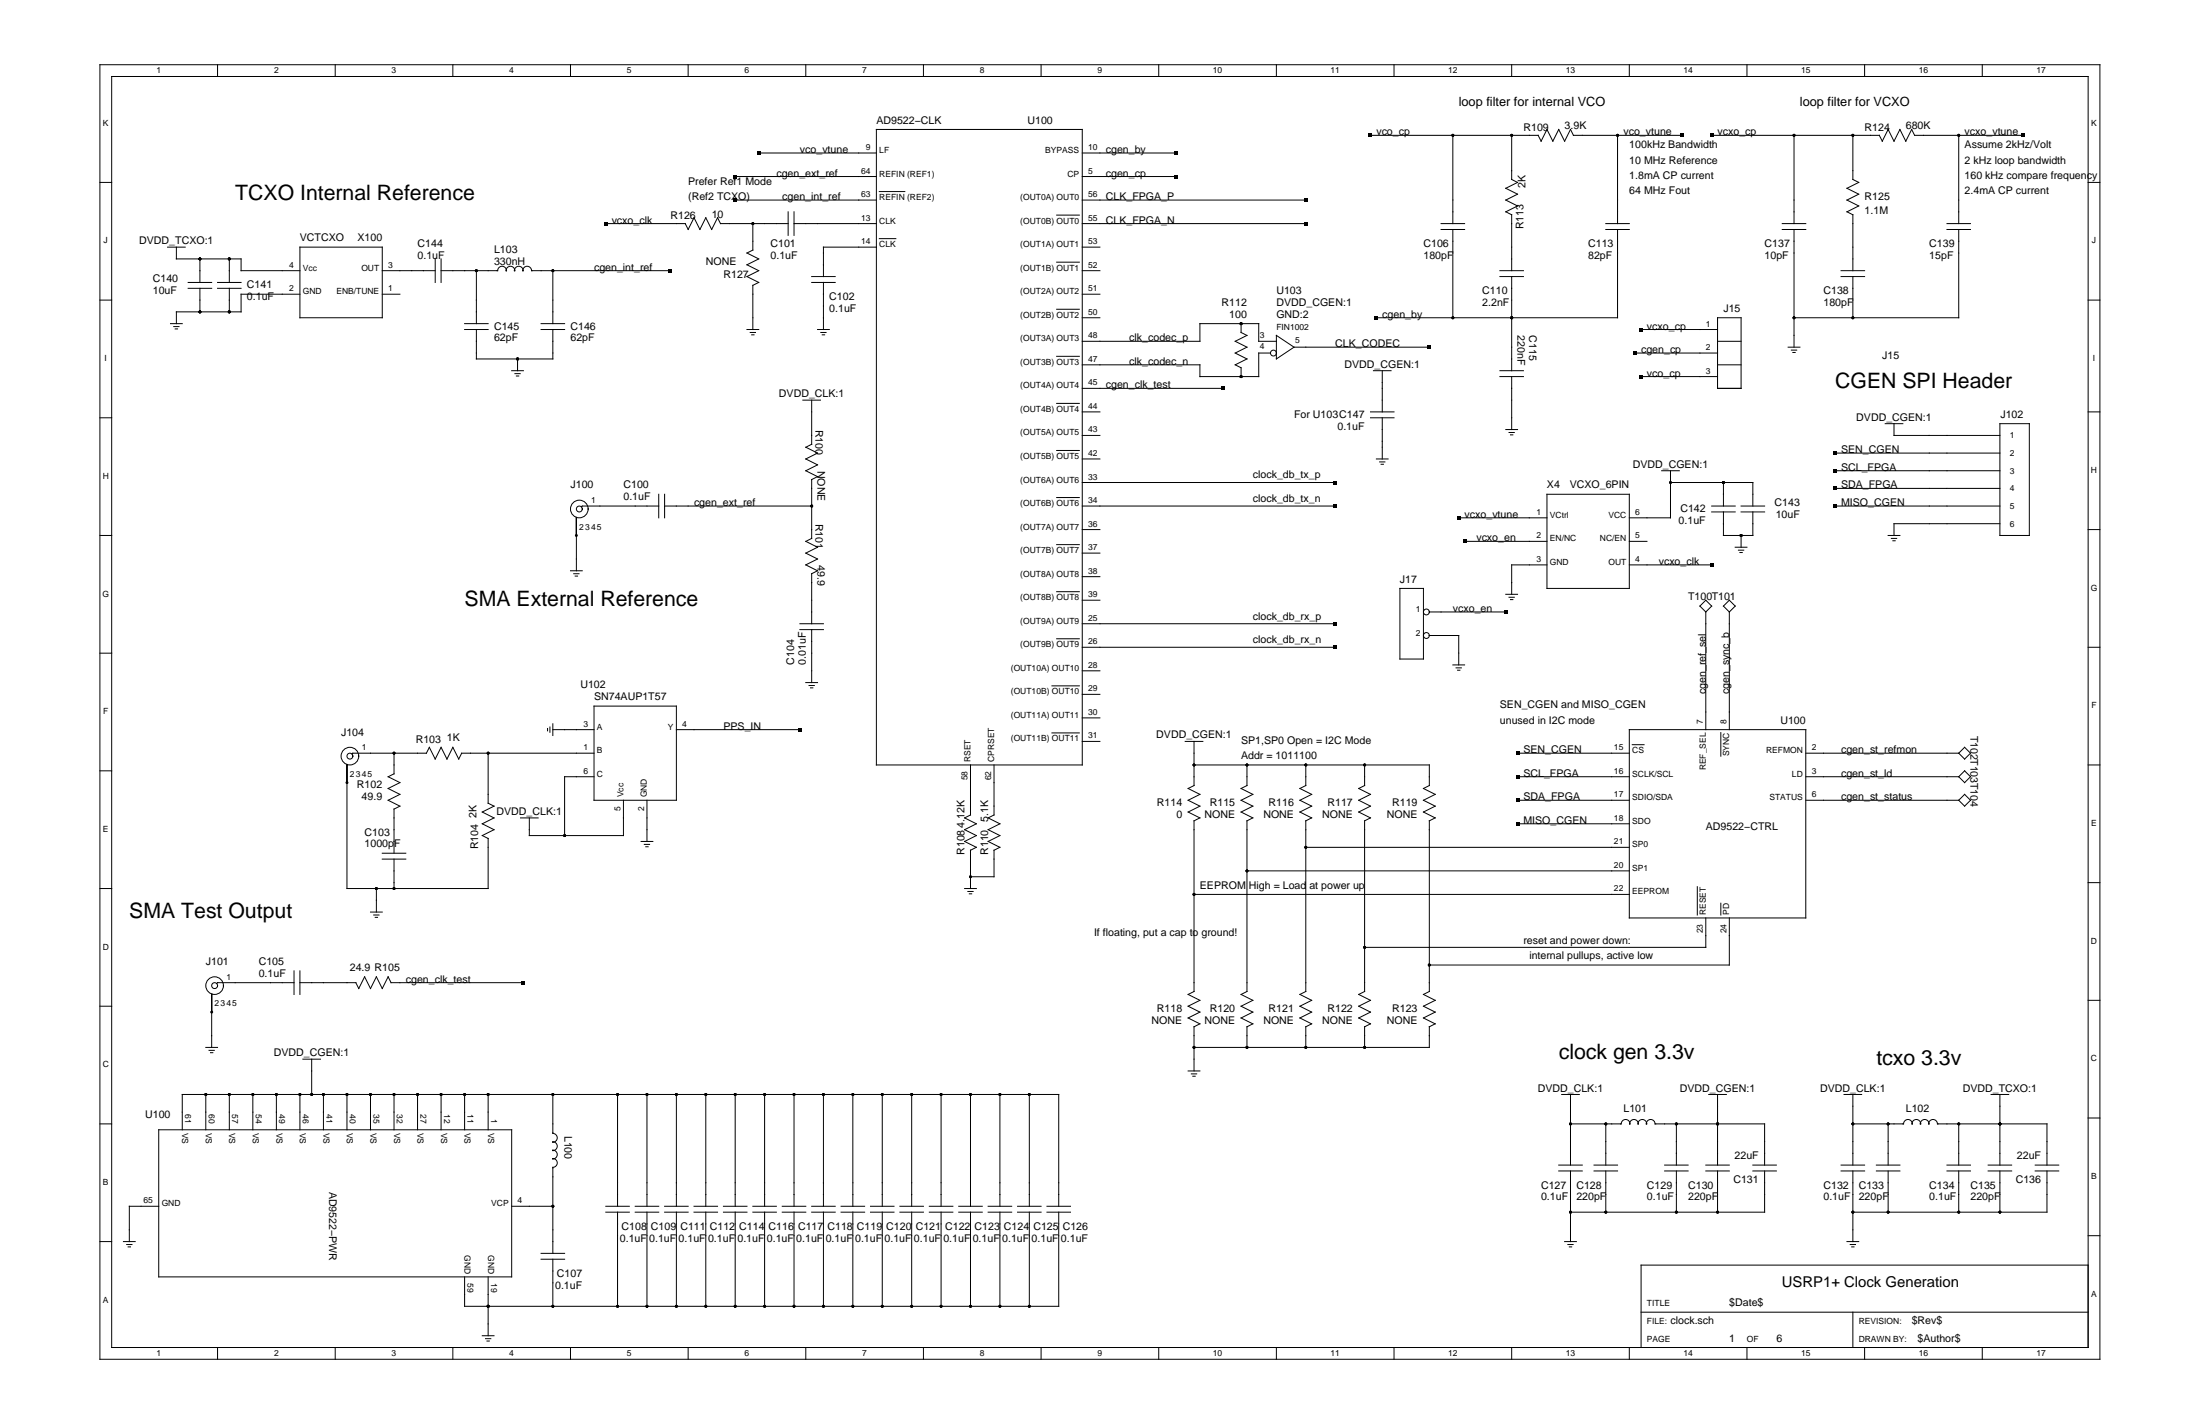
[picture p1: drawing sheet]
<svg xmlns="http://www.w3.org/2000/svg" width="432mm" height="279mm" viewBox="0 0 432 279" stroke-linecap="round" stroke-linejoin="round" font-family="sans-serif">
<g fill="none" stroke="#000" stroke-width=".2">
<path d="M19.6 12.7h392.6v254h-392.6zM21.9 15h387.9v249.4h-387.9zM42.7 12.7v2.3M65.8 12.7v2.3M88.9 12.7v2.3M112 12.7v2.3M135.1 12.7v2.3M158.2 12.7v2.3M181.2 12.7v2.3M204.3 12.7v2.3M227.4 12.7v2.3M250.5 12.7v2.3"/>
<path d="M273.6 12.7v2.3M296.7 12.7v2.3M319.8 12.7v2.3M342.9 12.7v2.3M366 12.7v2.3M389.1 12.7v2.3M19.6 35.8h2.3M144.3 34.6h27.7M144.3 39.3h27.7M148.9 30h23.1M172 25.4h40.4v124.7h-40.4zM172.6 37.6h5"/>
<path d="M212.4 30h18.5M212.4 34.6h18.5M212.4 39.3h43.9M269 26.6h32.9l.6 1.1M285.2 26.6v17.3M296.7 26.6v8.6l1.2 .6-2.4 1.1 2.4 1.2-2.4 1.2 2.4 1.1-2.4 1.2 1.2 .5M317.5 26.6v17.3M330.2 26.6h-21.4l-.6-1.2-1.1 2.3-1.2-2.3-1.1 2.3-1.2-2.3-1.1 2.3M336 26.6h32.9M352.1 26.6v17.3M363.7 26.6v8.6l1.1 .6-2.3 1.1 2.3 1.2-2.3 1.2 2.3 1.1-2.3 1.2 1.2 .5M368.9 26.6l.5 1.1 1.2-2.3 1.1 2.3 1.2-2.3 1.2 2.3 1.1-2.3 .6 1.2h21.3"/>
<path d="M384.4 26.6v17.3M409.8 35.8h2.4M19.6 58.9h2.3M32.9 48.5h3.4M34.6 48.5v2.3h12.7v2.3h11.6M36.9 55.4h4.6M36.9 56.6h4.6M39.2 50.8v4.6M39.2 56.6v4.6M42.7 55.4h4.6M42.7 56.6h4.6M45 50.8v4.6"/>
<path d="M45 56.6v4.6M58.9 57.7h-11.6v3.5h-12.7v2.3M58.9 48.5h16.1v13.8h-16.1zM75 53.1h10.4M75 57.7h3.5M85.4 50.8v4.6M86.6 53.1h11.1a.84 .84 0 0 1 .8-.9 .84 .84 0 0 1 .9 1 .82 .82 0 0 1 .8-1 .82 .82 0 0 1 .8 1 .82 .82 0 0 1 .8-1 .82 .82 0 0 1 .8 1 .84 .84 0 0 1 .9-1 .84 .84 0 0 1 .8 .9h27.3M86.6 50.8v4.6M93.5 53.1v10.4M108.5 53.1v10.4M118.9 43.9h15.6l.6 1.1 1.1-2.3 1.2 2.3 1.1-2.3 1.2 2.3 1.1-2.3 .6 1.2h13.3M147.8 43.9v5.2l-1.2 .5 2.3 1.2-2.3 1.2 2.3 1.1-2.3 1.2 2.3 1.1-1.1 .6v8.7"/>
<path d="M154.7 41.6v4.6M155.8 43.9h16.2M155.8 41.6v4.6M159.3 54.3h4.6M159.3 55.4h4.6M161.6 55.4v9.3M172 48.5h-10.4v5.8M172.6 46.8h3.2M207.4 42.2h4.4M207.4 51.4h4.4M212.4 53.1h3.5M212.4 57.7h3.5"/>
<path d="M212.4 48.5h3.5M212.4 43.9h43.9M282.8 43.9h4.7M282.8 45h4.7M285.2 45v17.3M294.4 53.1h4.6M294.4 54.3h4.6M296.7 42.1v11M296.7 54.3v18.4M315.2 43.9h4.6M315.2 45h4.6M317.5 45v17.3h-47.4"/>
<path d="M349.8 43.9h4.6M349.8 45h4.6M352.1 45v23.1M361.4 53.1h4.6M361.4 54.3h4.6M363.7 42.1v11M363.7 54.3v8M382.1 43.9h4.7M382.1 45h4.7M384.4 45v17.3h-32.3M409.8 58.9h2.4M33.5 63.5h2.3"/>
<path d="M34.1 64.1h1M34.4 64.5h.4M91.2 63.5h4.6M91.2 64.7h4.6M93.5 64.7v5.7h15v-5.7M100.4 72.7h2.3M101.1 73.3h1M101.4 73.8h.4M101.6 70.4v2.3M106.2 63.5h4.6M106.2 64.7h4.6M146.6 64.7h2.3"/>
<path d="M147.2 65.2h1.1M147.5 65.7h.5M157.6 78.5h3.4M159.3 78.5v8.7M160.5 64.7h2.3M161.1 65.2h1M161.4 65.7h.4M207.4 60.7h4.4M207.4 69.9h4.4M207.4 79.2h4.4M212.4 62.3h3.5M212.4 67h23.1v-3.5h11.6v3.5h3.4"/>
<path d="M212.4 76.2h27.7M243.6 65.2l1.1 .6-2.3 1.2 2.3 1.1-2.3 1.2 2.3 1.1-2.3 1.2 1.2 .6v1.7M243.6 63.5v1.8M249.4 69.3h-2.3v4.6h-11.6v-2.3h-23.1M250.5 65.8l3.5 2.3-3.5 2.3zM254 68.1h26.5M269.6 72.7h3.4M271.3 72.7v8.1M294.4 72.7h4.6M294.4 73.9h4.6M296.7 73.9v10.4M320.9 69.3h16.2"/>
<path d="M322.1 64.7h15M322.1 73.9h15M337.1 62.3h4.6v13.9h-4.6zM337.1 67h4.6M337.1 71.6h4.6M351 68.1h2.3M351.6 68.7h1M351.9 69.2h.4M19.6 82h2.3M129.3 99.3h-15l-.2 .2M129.3 97v4.6M130.4 99.3h28.9"/>
<path d="M130.4 97v4.6M159.3 87.2l-1.1 .5 2.3 1.2-2.3 1.2 2.3 1.1-2.3 1.2 2.3 1.1-1.2 .6v11.6l-1.1 .5 2.3 1.2-2.3 1.1 2.3 1.2-2.3 1.1 2.3 1.2-1.2 .6v9.8M207.4 88.4h4.4M207.4 97.6h4.4M212.4 80.8h3.5M212.4 99.3h49.7M212.4 85.4h3.5M212.4 90.1h3.5M212.4 94.7h49.7M269 82h4.6M269 80.8h4.6M270.1 90.1h2.4"/>
<path d="M270.8 90.6h1M271.1 91.1h.4M271.3 82v8.1M295.5 84.3h2.4M296.2 84.9h1M296.5 85.3h.4M303.6 97h16.2v18.5h-16.2zM326.1 92.4h3.5M327.9 94.7h16.1v4.6M327.9 92.4v9.2h-8.1M336 99.3h4.6M338.3 94.7v4.6"/>
<path d="M341.7 99.3h4.6M360.2 99.3h32.3M360.2 88.9h32.3M360.2 95.8h32.3M360.2 92.4h32.3M370 83.1h3.5M371.7 83.1v2.3h20.8M392.5 83.1h5.8v22h-5.8zM409.8 80.8h2.4M19.6 105.1h2.3M112 112h2.3M112.6 112.6h1"/>
<path d="M112.9 113h.5M113.2 101.5l-.1 10.5M207.4 106.9h4.4M207.4 116.1h4.4M212.4 103.9h3.5M212.4 108.5h3.5M212.4 113.1h3.5M212.4 117.8h3.5M274.8 115.5h4.6v13.8h-4.6zM286.3 101.6h17.3M287.5 106.2h16.1M295.5 116.6h2.4"/>
<path d="M296.2 117.2h1M296.5 117.6h.4M303.6 110.8h-6.9v5.8M319.8 106.2h3.5M319.8 110.8h16.2M333.6 118.9l1.2-1.1 1.2 1.1-1.2 1.2zM336 100.4h4.6M338.3 100.4v4.7h5.7v-4.7M338.3 118.9l1.1-1.1 1.2 1.1-1.2 1.2zM340.6 107.4h2.3M341.2 108h1M341.5 108.4h.5"/>
<path d="M341.7 105.1v2.3M341.7 100.4h4.6M370.6 105.1h2.3M371.2 105.6h1.1M371.5 106.1h.5M392.5 102.8h-20.8v2.3M409.8 103.9h2.4M19.6 128.2h2.3M116.6 138.5h16.2v18.5h-16.2zM157 122.4h4.6M157 123.5h4.6M158.2 133.9h2.3"/>
<path d="M158.8 134.5h1M159.1 135h.4M159.3 123.5v10.4M206.5 134.6h5.3M207.4 125.3h4.4M212.4 127h49.7M212.4 122.4h49.7M212.4 131.6h3.5M212.4 136.2h3.5M280.5 120.1h15M280.5 124.7h5.8v5.8M285.2 130.5h2.3"/>
<path d="M285.8 131h1M286.1 131.5h.4M334.8 120.1v23.1M339.4 120.1v23.1M409.8 127h2.4M19.6 151.2h2.3M68.1 150v24.3h27.7v-9.8M77.3 147.8v4M77.3 151.8l-1.1 .6 2.3 1.2-2.3 1.1 2.3 1.2-2.3 1.1 2.3 1.2-1.2 .5v8.7M84.3 146.6l1.1 2.3 1.2-2.3 1.1 2.3 1.2-2.3 1.1 2.3 .6-1.1h26M84.3 146.6l-.6 1.2h-14.4l-.2 .2M95.8 147.8v9.8l1.2 .6-2.3 1.1 2.3 1.2-2.3 1.1 2.3 1.2-2.3 1.1 1.1 .6"/>
<path d="M107.5 142.9v.5M107.9 142.6v1.1M108.5 143.2h8.1M108.5 142v2.3M116.6 152.4h-5.8v11.5M122.4 157v6.9h-18.5v-3.4M127 157v8.1M132.8 143.2h24.2M190.5 150.1v9.8l-1.2 .6 2.3 1.1-2.3 1.2 2.3 1.1-2.3 1.2 2.3 1.2-1.1 .5v7.5M195.1 150.1v9.8l-1.2 .6 2.4 1.1-2.4 1.2 2.4 1.1-2.4 1.2 2.4 1.2-1.2 .5v5.2h-4.6M206.5 143.8h5.3M212.4 140.9h3.5"/>
<path d="M212.4 145.5h3.5M232.6 145.5h3.5M234.4 150.1h46.1v4l-1.1 .6 2.3 1.2-2.3 1.1 2.3 1.2-2.3 1.1 2.3 1.2M234.4 145.5v8.6l-1.2 .6 2.3 1.2-2.3 1.1 2.3 1.2-2.3 1.1 2.3 1.2M244.7 150.1v4l-1.1 .6 2.3 1.2-2.3 1.1 2.3 1.2-2.3 1.1 2.3 1.2M256.3 150.1v4l-1.2 .6 2.3 1.2-2.3 1.1 2.3 1.2-2.3 1.1 2.3 1.2M267.8 150.1v4l-1.1 .6 2.3 1.2-2.3 1.1 2.3 1.2-2.3 1.1 2.3 1.2M297.9 147.8h21.9M297.9 152.4h21.9M297.9 157h21.9M319.8 143.2h34.6v36.9h-34.6zM320.4 146.1h2.3"/>
<path d="M337.7 143.7v4.7M354.4 147.8h30M354.4 152.4h30M354.4 157h30M384.4 147.8l1.2-1.2 1.2 1.2-1.2 1.1zM384.4 157l1.2-1.1 1.2 1.1-1.2 1.2zM384.4 152.4l1.2-1.2 1.2 1.2-1.2 1.2zM409.8 150.1h2.4M19.6 174.3h2.3M72.7 179h2.3M73.4 179.5h1M73.6 180h.5"/>
<path d="M73.9 174.3v4.7M75 167.4h4.6M75 168.6h4.6M77.3 168.6v5.7M102.2 160.5h3.4M125.8 165.1h2.3M126.5 165.7h1M126.8 166.1h.4M189.3 174.3h2.3M190 174.9h1M190.3 175.4h.4M234.4 175.5h85.4"/>
<path d="M235.5 160.5l-1.1 .5v33.5l-1.2 .6 2.3 1.2-2.3 1.1 2.3 1.2-2.3 1.1 2.3 1.2-1.1 .6M244.7 170.9h75.1M245.9 160.5l-1.2 .5v33.5l-1.1 .6 2.3 1.2-2.3 1.1 2.3 1.2-2.3 1.1 2.3 1.2-1.2 .6M256.3 166.3h63.5M257.4 160.5l-1.1 .5v33.5l-1.2 .6 2.3 1.2-2.3 1.1 2.3 1.2-2.3 1.1 2.3 1.2-1.1 .6M269 160.5l-1.2 .5v33.5l-1.1 .6 2.3 1.2-2.3 1.1 2.3 1.2-2.3 1.1 2.3 1.2-1.2 .6M281.7 160.5l-1.2 .5v33.5l-1.1 .6 2.3 1.2-2.3 1.1 2.3 1.2-2.3 1.1 2.3 1.2-1.2 .6M297.9 161.6h21.9M333.1 174v5.5M337.7 177.2v2.3M409.8 173.2h2.4M19.6 197.4h2.3"/>
<path d="M41.6 195l-.1 10.5M57.7 192.8h-15l-.2 .2M57.7 190.5v4.6M58.9 190.5v4.6M58.9 192.8h11M69.8 192.8l.6 1.2 1.2-2.3 1.1 2.3 1.2-2.3 1.1 2.3 1.2-2.3 .6 1.1h25.9M334.8 180.1v5.8h-67M339.4 180.1v9.2h-58.9M409.8 196.3h2.4M40.4 205.5h2.3M40.4 214.7v7M41 206.1h1.1"/>
<path d="M41.3 206.5h.5M45 214.7v7M49.6 214.7v7M54.2 214.7v7M58.9 214.7v7M59.4 207.8h3.5M61.2 207.8v6.9M63.5 214.7v7M68.1 214.7v7M72.7 214.7v7M77.3 214.7v7M82 214.7v7"/>
<path d="M86.6 214.7v7M91.2 214.7v7M95.8 214.7v7M108.5 214.7v7.7a.84 .84 0 0 1 .9 .9 .84 .84 0 0 1-.9 .8 .82 .82 0 0 1 .9 .8 .82 .82 0 0 1-.9 .8 .82 .82 0 0 1 .9 .8 .82 .82 0 0 1-.9 .9 .84 .84 0 0 1 .9 .8 .84 .84 0 0 1-.9 .8v16.9M121.2 214.7v22M127 214.7v22M132.8 214.7v22M138.5 214.7v22M144.3 214.7v22M150.1 214.7v22M155.8 214.7v22M161.6 214.7v22"/>
<path d="M167.4 214.7v22M173.2 214.7v22M178.9 214.7v22M184.7 214.7v22M190.5 214.7v22M196.3 214.7v22M202 214.7v22M233.2 210.1h2.3M233.8 210.7h1.1M234.1 211.2h.5M234.4 201.4v8.7M244.7 201.4v4.1"/>
<path d="M256.3 201.4v4.1M267.8 201.4v4.1M280.5 201.4v4.1h-46.1M306.5 214.7h3.5M308.2 214.7v13.9M335.4 214.7h3.4M337.1 214.7v13.9M361.9 214.7h3.5M363.7 214.7v13.9M390.8 214.7h3.5M392.5 214.7v13.9M409.8 219.4h2.4"/>
<path d="M19.6 220.5h2.3M31.2 236.7h-5.8v6.9M31.2 221.7h69.2v28.8h-69.2zM35.8 221.7v-7h172v22M100.4 236.7h8.1M118.9 236.7h4.6M118.9 237.8h4.6M121.2 237.8v18.5M124.7 236.7h4.6M124.7 237.8h4.6M127 237.8v18.5M130.4 236.7h4.7"/>
<path d="M130.4 237.8h4.7M132.8 237.8v18.5M136.2 236.7h4.6M136.2 237.8h4.6M138.5 237.8v18.5M142 236.7h4.6M142 237.8h4.6M144.3 237.8v18.5M147.8 236.7h4.6M147.8 237.8h4.6M150.1 237.8v18.5M153.5 236.7h4.7"/>
<path d="M153.5 237.8h4.7M155.8 237.8v18.5M159.3 236.7h4.6M159.3 237.8h4.6M161.6 237.8v18.5M165.1 236.7h4.6M165.1 237.8h4.6M167.4 237.8v18.5M170.9 236.7h4.6M170.9 237.8h4.6M173.2 237.8v18.5M176.6 236.7h4.6"/>
<path d="M176.6 237.8h4.6M178.9 237.8v18.5M182.4 236.7h4.6M182.4 237.8h4.6M184.7 237.8v18.5M188.2 236.7h4.6M188.2 237.8h4.6M190.5 237.8v18.5M193.9 236.7h4.7M193.9 237.8h4.7M196.3 237.8v18.5M199.7 236.7h4.6"/>
<path d="M199.7 237.8h4.6M202 237.8v18.5M205.5 236.7h4.6M205.5 237.8h4.6M207.8 237.8v18.5h-116.6v-5.8M305.9 228.6h4.7M305.9 229.8h4.7M308.2 220.5h10a.84 .84 0 0 1 .9-.9 .84 .84 0 0 1 .8 1 .82 .82 0 0 1 .8-.9 .82 .82 0 0 1 .8 .9 .82 .82 0 0 1 .8-.9 .82 .82 0 0 1 .9 .9 .84 .84 0 0 1 .8-1 .84 .84 0 0 1 .8 .9h21.5v8.1M308.2 229.8v13.8M312.9 228.6h4.6M312.9 229.8h4.6M315.2 220.5v8.1"/>
<path d="M315.2 229.8v8M326.7 228.6h4.6M326.7 229.8h4.6M329 220.5v8.1M329 229.8v8M334.8 228.6h4.6M334.8 229.8h4.6M337.1 229.8v8M344 228.6h4.7M344 229.8h4.7M346.3 229.8v8h-38.1M361.4 228.6h4.6"/>
<path d="M361.4 229.8h4.6M363.7 220.5h9.9a.84 .84 0 0 1 .9-.9 .84 .84 0 0 1 .8 1 .82 .82 0 0 1 .8-.9 .82 .82 0 0 1 .8 .9 .82 .82 0 0 1 .9-.9 .82 .82 0 0 1 .8 .9 .85 .85 0 0 1 .8-1 .85 .85 0 0 1 .9 .9h21.5v8.1M363.7 229.8v13.8M368.3 228.6h4.6M368.3 229.8h4.6M370.6 220.5v8.1M370.6 229.8v8M382.1 228.6h4.7M382.1 229.8h4.7M384.4 220.5v8.1M384.4 229.8v8M390.2 228.6h4.6"/>
<path d="M390.2 229.8h4.6M392.5 229.8v8M399.5 228.6h4.6M399.5 229.8h4.6M401.8 229.8v8h-38.1M19.6 243.6h2.3M24.2 243.6h2.3M24.9 244.2h1M25.2 244.6h.4M95.8 250.5v11.6M106.2 245.9h4.6M106.2 247.1h4.6"/>
<path d="M108.5 247.1v9.2M307.1 243.6h2.3M307.7 244.2h1.1M308 244.6h.5M322.1 257.5h87.7M362.5 243.6h2.3M363.1 244.2h1.1M363.4 244.6h.5M363.7 257.5v6.9M409.8 248.2h-87.7v16.2M409.8 242.5h2.4M42.7 264.4v2.3"/>
<path d="M65.8 264.4v2.3M88.9 264.4v2.3M94.7 262.1h2.3M95.3 262.7h1M95.6 263.1h.4M112 264.4v2.3M135.1 264.4v2.3M158.2 264.4v2.3M181.2 264.4v2.3M204.3 264.4v2.3M227.4 264.4v2.3M250.5 264.4v2.3"/>
<path d="M273.6 264.4v2.3M296.7 264.4v2.3M319.8 264.4v2.3M342.9 264.4v2.3M366 264.4v2.3M389.1 264.4v2.3"/>
<circle cx="249.9" cy="69.3" r=".58"/>
<circle cx="113.7" cy="99.9" r="1.73"/>
<circle cx="113.7" cy="99.9" r=".58"/>
<circle cx="280" cy="120.1" r=".58"/>
<circle cx="280" cy="124.7" r=".58"/>
<circle cx="68.7" cy="148.4" r="1.73"/>
<circle cx="68.7" cy="148.4" r=".58"/>
<circle cx="42.1" cy="193.4" r="1.73"/>
<circle cx="42.1" cy="193.4" r=".58"/>
</g>
<g fill="#000">
<path d="M144 38.9h.6v.7h-.6zM144 34.3h.6v.7h-.6zM148.6 29.7h.7v.7h-.7zM230.5 34.3h.7v.7h-.7zM230.5 29.7h.7v.7h-.7zM255.9 38.9h.7v.7h-.7zM268.6 26.2h.7v.7h-.7zM329.8 26.2h.7v.7h-.7zM335.6 26.2h.7v.7h-.7zM396.8 26.2h.7v.7h-.7zM118.6 43.5h.6v.7h-.6zM131.3 52.8h.6v.7h-.6z"/>
<path d="M255.9 43.5h.7v.7h-.7zM239.8 75.9h.7v.6h-.7zM269.8 62h.7v.7h-.7zM280.2 67.8h.7v.7h-.7zM320.6 68.9h.7v.7h-.7zM321.8 64.3h.6v.7h-.6zM321.8 73.5h.6v.7h-.6zM261.7 94.3h.7v.7h-.7zM261.7 98.9h.7v.7h-.7zM359.9 88.6h.6v.6h-.6zM359.9 98.9h.6v.7h-.6zM359.9 92h.6v.7h-.6z"/>
<path d="M359.9 95.5h.6v.7h-.6zM286 101.3h.7v.6h-.7zM287.1 105.9h.7v.7h-.7zM335.6 110.5h.7v.7h-.7zM261.7 122h.7v.7h-.7zM261.7 126.7h.7v.6h-.7zM295.2 119.7h.7v.7h-.7zM156.7 142.8h.6v.7h-.6zM297.5 147.4h.7v.7h-.7zM297.5 152.1h.7v.6h-.7zM297.5 156.7h.7v.7h-.7zM297.5 161.3h.7v.7h-.7z"/>
<path d="M102.4 192.5h.7v.7h-.7z"/>
<circle cx="285.2" cy="26.6" r=".29"/>
<circle cx="296.7" cy="26.6" r=".29"/>
<circle cx="317.5" cy="26.6" r=".29"/>
<circle cx="352.1" cy="26.6" r=".29"/>
<circle cx="363.7" cy="26.6" r=".29"/>
<circle cx="384.4" cy="26.6" r=".29"/>
<circle cx="39.2" cy="50.8" r=".29"/>
<circle cx="45" cy="50.8" r=".29"/>
<circle cx="93.5" cy="53.1" r=".29"/>
<circle cx="108.5" cy="53.1" r=".29"/>
<circle cx="147.8" cy="43.9" r=".29"/>
<circle cx="39.2" cy="61.2" r=".29"/>
<circle cx="45" cy="61.2" r=".29"/>
<circle cx="101.6" cy="70.4" r=".29"/>
<circle cx="243.6" cy="63.5" r=".29"/>
<circle cx="243.6" cy="73.9" r=".29"/>
<circle cx="285.2" cy="62.3" r=".29"/>
<circle cx="296.7" cy="62.3" r=".29"/>
<circle cx="352.1" cy="62.3" r=".29"/>
<circle cx="363.7" cy="62.3" r=".29"/>
<circle cx="159.3" cy="99.3" r=".29"/>
<circle cx="327.9" cy="94.7" r=".29"/>
<circle cx="338.3" cy="94.7" r=".29"/>
<circle cx="113.1" cy="105.1" r=".29"/>
<circle cx="341.7" cy="105.1" r=".29"/>
<circle cx="68.1" cy="153.6" r=".29"/>
<circle cx="77.3" cy="147.8" r=".29"/>
<circle cx="95.8" cy="147.8" r=".29"/>
<circle cx="234.4" cy="150.1" r=".29"/>
<circle cx="244.7" cy="150.1" r=".29"/>
<circle cx="256.3" cy="150.1" r=".29"/>
<circle cx="267.8" cy="150.1" r=".29"/>
<circle cx="73.9" cy="174.3" r=".29"/>
<circle cx="77.3" cy="174.3" r=".29"/>
<circle cx="110.8" cy="163.9" r=".29"/>
<circle cx="190.5" cy="172" r=".29"/>
<circle cx="234.4" cy="175.5" r=".29"/>
<circle cx="244.7" cy="170.9" r=".29"/>
<circle cx="256.3" cy="166.3" r=".29"/>
<circle cx="41.5" cy="198.6" r=".29"/>
<circle cx="267.8" cy="185.9" r=".29"/>
<circle cx="280.5" cy="189.3" r=".29"/>
<circle cx="40.4" cy="214.7" r=".29"/>
<circle cx="45" cy="214.7" r=".29"/>
<circle cx="49.6" cy="214.7" r=".29"/>
<circle cx="54.2" cy="214.7" r=".29"/>
<circle cx="58.9" cy="214.7" r=".29"/>
<circle cx="61.2" cy="214.7" r=".29"/>
<circle cx="63.5" cy="214.7" r=".29"/>
<circle cx="68.1" cy="214.7" r=".29"/>
<circle cx="72.7" cy="214.7" r=".29"/>
<circle cx="77.3" cy="214.7" r=".29"/>
<circle cx="82" cy="214.7" r=".29"/>
<circle cx="86.6" cy="214.7" r=".29"/>
<circle cx="91.2" cy="214.7" r=".29"/>
<circle cx="95.8" cy="214.7" r=".29"/>
<circle cx="108.5" cy="214.7" r=".29"/>
<circle cx="121.2" cy="214.7" r=".29"/>
<circle cx="127" cy="214.7" r=".29"/>
<circle cx="132.8" cy="214.7" r=".29"/>
<circle cx="138.5" cy="214.7" r=".29"/>
<circle cx="144.3" cy="214.7" r=".29"/>
<circle cx="150.1" cy="214.7" r=".29"/>
<circle cx="155.8" cy="214.7" r=".29"/>
<circle cx="161.6" cy="214.7" r=".29"/>
<circle cx="167.4" cy="214.7" r=".29"/>
<circle cx="173.2" cy="214.7" r=".29"/>
<circle cx="178.9" cy="214.7" r=".29"/>
<circle cx="184.7" cy="214.7" r=".29"/>
<circle cx="190.5" cy="214.7" r=".29"/>
<circle cx="196.3" cy="214.7" r=".29"/>
<circle cx="202" cy="214.7" r=".29"/>
<circle cx="234.4" cy="205.5" r=".29"/>
<circle cx="244.7" cy="205.5" r=".29"/>
<circle cx="256.3" cy="205.5" r=".29"/>
<circle cx="267.8" cy="205.5" r=".29"/>
<circle cx="108.5" cy="236.7" r=".29"/>
<circle cx="308.2" cy="220.5" r=".29"/>
<circle cx="308.2" cy="237.8" r=".29"/>
<circle cx="315.2" cy="220.5" r=".29"/>
<circle cx="315.2" cy="237.8" r=".29"/>
<circle cx="329" cy="220.5" r=".29"/>
<circle cx="329" cy="237.8" r=".29"/>
<circle cx="337.1" cy="220.5" r=".29"/>
<circle cx="337.1" cy="237.8" r=".29"/>
<circle cx="363.7" cy="220.5" r=".29"/>
<circle cx="363.7" cy="237.8" r=".29"/>
<circle cx="370.6" cy="220.5" r=".29"/>
<circle cx="370.6" cy="237.8" r=".29"/>
<circle cx="384.4" cy="220.5" r=".29"/>
<circle cx="384.4" cy="237.8" r=".29"/>
<circle cx="392.5" cy="220.5" r=".29"/>
<circle cx="392.5" cy="237.8" r=".29"/>
<circle cx="95.8" cy="256.3" r=".29"/>
<circle cx="108.5" cy="256.3" r=".29"/>
<circle cx="121.2" cy="256.3" r=".29"/>
<circle cx="127" cy="256.3" r=".29"/>
<circle cx="132.8" cy="256.3" r=".29"/>
<circle cx="138.5" cy="256.3" r=".29"/>
<circle cx="144.3" cy="256.3" r=".29"/>
<circle cx="150.1" cy="256.3" r=".29"/>
<circle cx="155.8" cy="256.3" r=".29"/>
<circle cx="161.6" cy="256.3" r=".29"/>
<circle cx="167.4" cy="256.3" r=".29"/>
<circle cx="173.2" cy="256.3" r=".29"/>
<circle cx="178.9" cy="256.3" r=".29"/>
<circle cx="184.7" cy="256.3" r=".29"/>
<circle cx="190.5" cy="256.3" r=".29"/>
<circle cx="196.3" cy="256.3" r=".29"/>
<circle cx="202" cy="256.3" r=".29"/>
</g>
<g font-size="4.2">
<text x="46.2" y="39.3">TCXO Internal Reference</text>
<text x="360.2" y="76.2">CGEN SPI Header</text>
<text x="91.2" y="118.9">SMA External Reference</text>
<text x="25.4" y="180.1">SMA Test Output</text>
<text x="305.9" y="207.8">clock gen 3.3v</text>
<text x="368.3" y="209">tcxo 3.3v</text>
</g>
<text font-size="2.9" x="349.7" y="252.5">USRP1+ Clock Generation</text>
<g font-size="2.5">
<text x="286.3" y="20.8">loop filter for internal VCO</text>
<text x="353.3" y="20.8">loop filter for VCXO</text>
</g>
<g font-size="2.1">
<text x="172" y="24.2">AD9522−CLK</text>
<text x="201.7" y="24.2">U100</text>
<text x="270.1" y="26.6">vco_cp</text>
<text x="299" y="25.7">R109</text>
<text x="307.1" y="25.4">3.9K</text>
<text x="318.6" y="26.6">vco_vtune</text>
<text x="319.8" y="29.1">100kHz Bandwidth</text>
<text x="337.1" y="26.6">vcxo_cp</text>
<text x="366" y="25.7">R124</text>
<text x="374.1" y="25.4">680K</text>
<text x="385.6" y="29.1">Assume 2kHz/Volt</text>
<text x="385.6" y="26.6">vcxo_vtune</text>
<text x="152.4" y="34.6">cgen_ext_ref</text>
<text x="157" y="30">vco_vtune</text>
<text x="217" y="34.6">cgen_cp</text>
<text x="217" y="30">cgen_by</text>
<text x="319.8" y="32.1">10 MHz Reference</text>
<text x="319.8" y="35.1">1.8mA CP current</text>
<text x="385.6" y="32.1">2 kHz loop bandwidth</text>
<text x="385.6" y="35.1">160 kHz compare frequency</text>
<text x="135.1" y="36.3">Prefer Ref1 Mode</text>
<text x="135.1" y="39.3">(Ref2 TCXO)</text>
<text x="153.5" y="39.3">cgen_int_ref</text>
<text x="217" y="39.3">CLK_FPGA_P</text>
<text x="299.4" y="36.9" transform="rotate(-90 299.4 36.9)">2K</text>
<text x="319.8" y="38.1">64 MHz Fout</text>
<text x="366" y="39.3">R125</text>
<text x="366" y="41.9">1.1M</text>
<text x="385.6" y="38.1">2.4mA CP current</text>
<text x="27.3" y="47.9">DVDD_TCXO:1</text>
<text x="58.9" y="47.3">VCTCXO</text>
<text x="70.2" y="47.3">X100</text>
<text x="120.1" y="43.9">vcxo_clk</text>
<text x="131.6" y="43.1">R126</text>
<text x="139.7" y="42.7">10</text>
<text x="217" y="43.9">CLK_FPGA_N</text>
<text x="299" y="45" transform="rotate(-90 299 45)">R113</text>
<text x="82" y="48.5">C144</text>
<text x="82" y="50.8">0.1uF</text>
<text x="97" y="49.6">L103</text>
<text x="97" y="52">330nH</text>
<text x="116.6" y="53.1">cgen_int_ref</text>
<text x="138.5" y="52">NONE</text>
<text x="151.2" y="48.5">C101</text>
<text x="151.2" y="50.8">0.1uF</text>
<text x="279.4" y="48.5">C106</text>
<text x="279.4" y="50.8">180pF</text>
<text x="311.7" y="48.5">C113</text>
<text x="311.7" y="50.8">82pF</text>
<text x="346.3" y="48.5">C137</text>
<text x="346.3" y="50.8">10pF</text>
<text x="378.7" y="48.5">C139</text>
<text x="378.7" y="50.8">15pF</text>
<text x="30" y="55.4">C140</text>
<text x="30" y="57.7">10uF</text>
<text x="48.5" y="56.6">C141</text>
<text x="48.5" y="58.9">0.1uF</text>
<text x="142" y="54.6">R127</text>
<text x="162.8" y="58.9">C102</text>
<text x="250.5" y="57.7">U103</text>
<text x="290.9" y="57.7">C110</text>
<text x="357.9" y="57.7">C138</text>
<text x="97" y="64.7">C145</text>
<text x="112" y="64.7">C146</text>
<text x="162.8" y="61.2">0.1uF</text>
<text x="239.8" y="60">R112</text>
<text x="241.3" y="62.3">100</text>
<text x="250.5" y="60">DVDD_CGEN:1</text>
<text x="250.5" y="62.3">GND:2</text>
<text x="271.3" y="62.3">cgen_by</text>
<text x="290.9" y="60">2.2nF</text>
<text x="297.9" y="65.8" transform="rotate(90 297.9 65.8)">220nF</text>
<text x="300.2" y="65.8" transform="rotate(90 300.2 65.8)">C115</text>
<text x="323.3" y="64.7">vcxo_cp</text>
<text x="338.3" y="61.2">J15</text>
<text x="357.9" y="60">180pF</text>
<text x="97" y="67">62pF</text>
<text x="112" y="67">62pF</text>
<text x="221.7" y="71.6">clk_codec_n</text>
<text x="221.7" y="67">clk_codec_p</text>
<text x="262.1" y="68.1">CLK_CODEC</text>
<text x="322.1" y="69.3">cgen_cp</text>
<text x="369.4" y="70.4">J15</text>
<text x="152.9" y="77.9">DVDD_CLK:1</text>
<text x="217" y="76.2">cgen_clk_test</text>
<text x="263.9" y="72.2">DVDD_CGEN:1</text>
<text x="323.3" y="73.9">vco_cp</text>
<text x="254" y="82">For U103C147</text>
<text x="364.3" y="82.6">DVDD_CGEN:1</text>
<text x="392.6" y="82">J102</text>
<text x="160.1" y="84.3" transform="rotate(90 160.1 84.3)">R100</text>
<text x="262.5" y="84.3">0.1uF</text>
<text x="361.4" y="88.9">SEN_CGEN</text>
<text x="112" y="95.8">J100</text>
<text x="122.4" y="95.8">C100</text>
<text x="160.5" y="92.4" transform="rotate(90 160.5 92.4)">NONE</text>
<text x="245.9" y="93.9">clock_db_tx_p</text>
<text x="303.6" y="95.8">X4</text>
<text x="308.1" y="95.8">VCXO_6PIN</text>
<text x="320.5" y="91.8">DVDD_CGEN:1</text>
<text x="361.4" y="92.4">SCL_FPGA</text>
<text x="361.4" y="95.8">SDA_FPGA</text>
<text x="122.4" y="98.1">0.1uF</text>
<text x="136.2" y="99.3">cgen_ext_ref</text>
<text x="245.9" y="98.5">clock_db_tx_n</text>
<text x="287.5" y="101.6">vcxo_vtune</text>
<text x="329.8" y="100.4">C142</text>
<text x="348.3" y="99.3">C143</text>
<text x="348.5" y="101.6">10uF</text>
<text x="361.4" y="99.3">MISO_CGEN</text>
<text x="160.1" y="102.8" transform="rotate(90 160.1 102.8)">R101</text>
<text x="289.8" y="106.2">vcxo_en</text>
<text x="329.5" y="102.8">0.1uF</text>
<text x="160.5" y="110.8" transform="rotate(90 160.5 110.8)">49.9</text>
<text x="325.6" y="110.8">vcxo_clk</text>
<text x="274.8" y="114.3">J17</text>
<text x="331.3" y="117.8">T100T101</text>
<text x="245.9" y="121.6">clock_db_rx_p</text>
<text x="285.2" y="120.1">vcxo_en</text>
<text x="155.8" y="130.5" transform="rotate(-90 155.8 130.5)">C104</text>
<text x="158.2" y="130.5" transform="rotate(-90 158.2 130.5)">0.01uF</text>
<text x="245.9" y="126.2">clock_db_rx_n</text>
<text x="113.9" y="135.1">U102</text>
<text x="116.6" y="137.4">SN74AUP1T57</text>
<text x="334.8" y="136.2" transform="rotate(-90 334.8 136.2)">cgen_ref_sel</text>
<text x="339.4" y="136.2" transform="rotate(-90 339.4 136.2)">cgen_sync_b</text>
<text x="142" y="143.2">PPS_IN</text>
<text x="294.4" y="139">SEN_CGEN and MISO_CGEN</text>
<text x="294.4" y="142">unused in I2C mode</text>
<text x="349.4" y="142">U100</text>
<text x="66.9" y="144.3">J104</text>
<text x="81.6" y="145.8">R103</text>
<text x="87.7" y="145.5">1K</text>
<text x="226.9" y="144.9">DVDD_CGEN:1</text>
<text x="243.6" y="145.9">SP1,SP0 Open = I2C Mode</text>
<text x="243.6" y="148.9">Addr = 1011100</text>
<text x="299" y="147.8">SEN_CGEN</text>
<text x="361.4" y="147.8">cgen_st_refmon</text>
<text x="386.8" y="144.3" transform="rotate(90 386.8 144.3)">T102T103T104</text>
<text x="70" y="154.7">R102</text>
<text x="299" y="152.4">SCL_FPGA</text>
<text x="361.4" y="152.4">cgen_st_ld</text>
<text x="71" y="157">49.9</text>
<text x="93.5" y="160.5" transform="rotate(-90 93.5 160.5)">2K</text>
<text x="97.5" y="159.9">DVDD_CLK:1</text>
<text x="193.9" y="161.3" transform="rotate(-90 193.9 161.3)">5.1K</text>
<text x="227.1" y="158.2">R114</text>
<text x="230.9" y="160.5">0</text>
<text x="236.4" y="160.5">NONE</text>
<text x="237.5" y="158.2">R115</text>
<text x="248" y="160.5">NONE</text>
<text x="249" y="158.2">R116</text>
<text x="259.5" y="160.5">NONE</text>
<text x="260.5" y="158.2">R117</text>
<text x="272.2" y="160.5">NONE</text>
<text x="273.2" y="158.2">R119</text>
<text x="299" y="161.6">MISO_CGEN</text>
<text x="299" y="157">SDA_FPGA</text>
<text x="361.4" y="157">cgen_st_status</text>
<text x="71.6" y="163.9">C103</text>
<text x="71.6" y="166.3">1000pF</text>
<text x="93.9" y="166.6" transform="rotate(-90 93.9 166.6)">R104</text>
<text x="189.3" y="167.8" transform="rotate(-90 189.3 167.8)">R1084.12K</text>
<text x="193.9" y="167.8" transform="rotate(-90 193.9 167.8)">R110</text>
<text x="334.8" y="162.8">AD9522−CTRL</text>
<text x="235.5" y="174.3">EEPROM High = Load at power up</text>
<text x="214.7" y="183.6">If floating, put a cap to ground!</text>
<text x="299" y="185.2">reset and power down:</text>
<text x="40.4" y="189.3">J101</text>
<text x="50.8" y="189.3">C105</text>
<text x="50.8" y="191.7">0.1uF</text>
<text x="68.7" y="190.5">24.9 R105</text>
<text x="300.2" y="188.2">internal pullups, active low</text>
<text x="79.6" y="192.8">cgen_clk_test</text>
<text x="226" y="200.9">NONE</text>
<text x="227.1" y="198.6">R118</text>
<text x="236.4" y="200.9">NONE</text>
<text x="237.5" y="198.6">R120</text>
<text x="248" y="200.9">NONE</text>
<text x="249" y="198.6">R121</text>
<text x="259.5" y="200.9">NONE</text>
<text x="260.5" y="198.6">R122</text>
<text x="272.2" y="200.9">NONE</text>
<text x="273.2" y="198.6">R123</text>
<text x="53.8" y="207.2">DVDD_CGEN:1</text>
<text x="301.8" y="214.2">DVDD_CLK:1</text>
<text x="329.7" y="214.2">DVDD_CGEN:1</text>
<text x="357.2" y="214.2">DVDD_CLK:1</text>
<text x="385.2" y="214.2">DVDD_TCXO:1</text>
<text x="28.5" y="219.4">U100</text>
<text x="318.6" y="218.2">L101</text>
<text x="374.1" y="218.2">L102</text>
<text x="110.8" y="222.8" transform="rotate(90 110.8 222.8)">L100</text>
<text x="340.4" y="227.4">22uF</text>
<text x="395.9" y="227.4">22uF</text>
<text x="64.6" y="233.8" transform="rotate(90 64.6 233.8)">AD9522−PWR</text>
<text x="302.5" y="233.2">C127</text>
<text x="309.4" y="233.2">C128</text>
<text x="323.3" y="233.2">C129</text>
<text x="331.3" y="233.2">C130</text>
<text x="340.2" y="232.1">C131</text>
<text x="357.9" y="233.2">C132</text>
<text x="364.8" y="233.2">C133</text>
<text x="378.7" y="233.2">C134</text>
<text x="386.8" y="233.2">C135</text>
<text x="395.6" y="232.1">C136</text>
<text x="302.5" y="235.5">0.1uF</text>
<text x="309.4" y="235.5">220pF</text>
<text x="323.3" y="235.5">0.1uF</text>
<text x="331.3" y="235.5">220pF</text>
<text x="357.9" y="235.5">0.1uF</text>
<text x="364.8" y="235.5">220pF</text>
<text x="378.7" y="235.5">0.1uF</text>
<text x="386.8" y="235.5">220pF</text>
<text x="121.7" y="243.6">0.1uF</text>
<text x="122" y="241.3">C108</text>
<text x="127.4" y="243.6">0.1uF</text>
<text x="127.8" y="241.3">C109</text>
<text x="133.2" y="243.6">0.1uF</text>
<text x="133.5" y="241.3">C111</text>
<text x="139" y="243.6">0.1uF</text>
<text x="139.3" y="241.3">C112</text>
<text x="144.7" y="243.6">0.1uF</text>
<text x="145.1" y="241.3">C114</text>
<text x="150.5" y="243.6">0.1uF</text>
<text x="150.9" y="241.3">C116</text>
<text x="156.3" y="243.6">0.1uF</text>
<text x="156.6" y="241.3">C117</text>
<text x="162.1" y="243.6">0.1uF</text>
<text x="162.4" y="241.3">C118</text>
<text x="167.8" y="243.6">0.1uF</text>
<text x="168.2" y="241.3">C119</text>
<text x="173.6" y="243.6">0.1uF</text>
<text x="174" y="241.3">C120</text>
<text x="179.4" y="243.6">0.1uF</text>
<text x="179.7" y="241.3">C121</text>
<text x="185.2" y="243.6">0.1uF</text>
<text x="185.5" y="241.3">C122</text>
<text x="190.9" y="243.6">0.1uF</text>
<text x="191.3" y="241.3">C123</text>
<text x="196.7" y="243.6">0.1uF</text>
<text x="197" y="241.3">C124</text>
<text x="202.5" y="243.6">0.1uF</text>
<text x="202.8" y="241.3">C125</text>
<text x="208.2" y="243.6">0.1uF</text>
<text x="208.6" y="241.3">C126</text>
<text x="109.3" y="250.5">C107</text>
<text x="109" y="252.8">0.1uF</text>
<text x="339.4" y="256.3">$Date$</text>
<text x="327.9" y="259.8">clock.sch</text>
<text x="339.4" y="263.2">1</text>
<text x="348.7" y="263.2">6</text>
<text x="375.2" y="259.8">$Rev$</text>
<text x="376.4" y="263.2">$Author$</text>
</g>
<g font-size="1.7">
<text x="30.7" y="14.3">1</text>
<text x="53.8" y="14.3">2</text>
<text x="76.9" y="14.3">3</text>
<text x="100" y="14.3">4</text>
<text x="123.1" y="14.3">5</text>
<text x="146.1" y="14.3">6</text>
<text x="169.2" y="14.3">7</text>
<text x="192.3" y="14.3">8</text>
<text x="215.4" y="14.3">9</text>
<text x="238" y="14.3">10</text>
<text x="261.1" y="14.3">11</text>
<text x="284.2" y="14.3">12</text>
<text x="307.3" y="14.3">13</text>
<text x="330.4" y="14.3">14</text>
<text x="353.5" y="14.3">15</text>
<text x="376.6" y="14.3">16</text>
<text x="399.7" y="14.3">17</text>
<text x="20.2" y="24.7">K</text>
<text x="169.9" y="29.4">9</text>
<text x="213.6" y="29.4">10</text>
<text x="410.4" y="24.7">K</text>
<text x="169" y="34.1">64</text>
<text x="172.6" y="30">LF</text>
<text x="172.6" y="34.6">REFIN (REF1)</text>
<text x="205.2" y="30">BYPASS</text>
<text x="209.5" y="34.6">CP</text>
<text x="213.6" y="34.1">5</text>
<text x="169" y="38.7">63</text>
<text x="172.6" y="39.3">REFIN (REF2)</text>
<text x="200.3" y="39.3">(OUT0A) OUT0</text>
<text x="213.6" y="38.7">56</text>
<text x="20.3" y="47.8">J</text>
<text x="169" y="43.3">13</text>
<text x="169" y="47.9">14</text>
<text x="172.6" y="43.9">CLK</text>
<text x="200.3" y="43.9">(OUT0B) OUT0</text>
<text x="213.6" y="43.3">55</text>
<text x="213.6" y="47.9">53</text>
<text x="410.6" y="47.8">J</text>
<text x="56.8" y="52.5">4</text>
<text x="59.4" y="53.1">Vcc</text>
<text x="70.9" y="53.1">OUT</text>
<text x="76.2" y="52.5">3</text>
<text x="172.6" y="48.5">CLK</text>
<text x="200.3" y="53.1">(OUT1B) OUT1</text>
<text x="200.3" y="48.5">(OUT1A) OUT1</text>
<text x="213.6" y="52.5">52</text>
<text x="56.8" y="57.2">2</text>
<text x="59.4" y="57.7">GND</text>
<text x="66" y="57.7">ENB/TUNE</text>
<text x="76.2" y="57.2">1</text>
<text x="200.3" y="57.7">(OUT2A) OUT2</text>
<text x="213.6" y="57.2">51</text>
<text x="200.3" y="62.3">(OUT2B) OUT2</text>
<text x="213.6" y="61.8">50</text>
<text x="250.5" y="64.7">FIN1002</text>
<text x="334.8" y="64.1">1</text>
<text x="20.5" y="70.9">I</text>
<text x="200.3" y="71.6">(OUT3B) OUT3</text>
<text x="200.3" y="67">(OUT3A) OUT3</text>
<text x="213.6" y="66.4">48</text>
<text x="213.6" y="71">47</text>
<text x="247.3" y="66.2">3</text>
<text x="247.3" y="68.5">4</text>
<text x="254.2" y="67.4">5</text>
<text x="334.8" y="68.7">2</text>
<text x="410.8" y="70.9">I</text>
<text x="200.3" y="76.2">(OUT4A) OUT4</text>
<text x="213.6" y="75.6">45</text>
<text x="334.8" y="73.3">3</text>
<text x="200.3" y="80.8">(OUT4B) OUT4</text>
<text x="213.6" y="80.2">44</text>
<text x="200.3" y="85.4">(OUT5A) OUT5</text>
<text x="213.6" y="84.9">43</text>
<text x="213.6" y="89.5">42</text>
<text x="394.5" y="89.5">2</text>
<text x="394.5" y="86">1</text>
<text x="20.2" y="94">H</text>
<text x="200.3" y="90.1">(OUT5B) OUT5</text>
<text x="200.3" y="94.7">(OUT6A) OUT6</text>
<text x="213.6" y="94.1">33</text>
<text x="394.5" y="92.9">3</text>
<text x="410.4" y="92.8">H</text>
<text x="116" y="98.7">1</text>
<text x="200.3" y="99.3">(OUT6B) OUT6</text>
<text x="213.6" y="98.7">34</text>
<text x="301.5" y="101">1</text>
<text x="304.2" y="101.6">VCtrl</text>
<text x="315.7" y="101.6">VCC</text>
<text x="320.9" y="101">6</text>
<text x="394.5" y="96.4">4</text>
<text x="394.5" y="99.9">5</text>
<text x="113.7" y="103.9">2345</text>
<text x="200.3" y="103.9">(OUT7A) OUT7</text>
<text x="213.6" y="103.3">36</text>
<text x="213.6" y="108">37</text>
<text x="301.5" y="105.6">2</text>
<text x="304.2" y="106.2">EN/NC</text>
<text x="314" y="106.2">NC/EN</text>
<text x="320.9" y="105.6">5</text>
<text x="394.5" y="103.3">6</text>
<text x="200.3" y="108.5">(OUT7B) OUT7</text>
<text x="200.3" y="113.1">(OUT8A) OUT8</text>
<text x="213.6" y="112.6">38</text>
<text x="301.5" y="110.3">3</text>
<text x="304.2" y="110.8">GND</text>
<text x="315.7" y="110.8">OUT</text>
<text x="320.9" y="110.3">4</text>
<text x="20.1" y="117.1">G</text>
<text x="200.3" y="117.8">(OUT8B) OUT8</text>
<text x="213.6" y="117.2">39</text>
<text x="410.4" y="115.9">G</text>
<text x="200.3" y="122.4">(OUT9A) OUT9</text>
<text x="213.6" y="121.8">25</text>
<text x="277.9" y="120.1">1</text>
<text x="277.9" y="124.7">2</text>
<text x="198.4" y="131.6">(OUT10A) OUT10</text>
<text x="200.3" y="127">(OUT9B) OUT9</text>
<text x="213.6" y="126.4">26</text>
<text x="213.6" y="131">28</text>
<text x="198.4" y="136.2">(OUT10B) OUT10</text>
<text x="213.6" y="135.7">29</text>
<text x="20.3" y="140.1">F</text>
<text x="114.5" y="142.6">3</text>
<text x="117.2" y="143.2">A</text>
<text x="131.1" y="143.2">Y</text>
<text x="133.9" y="142.6">4</text>
<text x="198.4" y="140.9">(OUT11A) OUT11</text>
<text x="213.6" y="140.3">30</text>
<text x="334.2" y="142" transform="rotate(-90 334.2 142)">7</text>
<text x="338.8" y="142" transform="rotate(-90 338.8 142)">8</text>
<text x="410.5" y="139">F</text>
<text x="71" y="147.2">1</text>
<text x="114.5" y="147.2">1</text>
<text x="117.2" y="147.8">B</text>
<text x="190.5" y="149.5" transform="rotate(-90 190.5 149.5)">RSET</text>
<text x="195.1" y="149.5" transform="rotate(-90 195.1 149.5)">CPRSET</text>
<text x="198.4" y="145.5">(OUT11B) OUT11</text>
<text x="213.6" y="144.9">31</text>
<text x="316.8" y="147.2">15</text>
<text x="320.4" y="147.8">CS</text>
<text x="339.4" y="148.4" transform="rotate(-90 339.4 148.4)">SYNC</text>
<text x="346.6" y="147.8">REFMON</text>
<text x="355.6" y="147.2">2</text>
<text x="68.7" y="152.4">2345</text>
<text x="114.5" y="151.8">6</text>
<text x="117.2" y="152.4">C</text>
<text x="189.9" y="153.1" transform="rotate(-90 189.9 153.1)">58</text>
<text x="194.5" y="153.1" transform="rotate(-90 194.5 153.1)">62</text>
<text x="316.8" y="151.8">16</text>
<text x="320.4" y="152.4">SCLK/SCL</text>
<text x="334.8" y="151.2" transform="rotate(-90 334.8 151.2)">REF_SEL</text>
<text x="351.7" y="152.4">LD</text>
<text x="355.6" y="151.8">3</text>
<text x="121.8" y="159.1" transform="rotate(-90 121.8 159.1)">5</text>
<text x="122.4" y="156.4" transform="rotate(-90 122.4 156.4)">Vcc</text>
<text x="126.4" y="159.1" transform="rotate(-90 126.4 159.1)">2</text>
<text x="127" y="156.4" transform="rotate(-90 127 156.4)">GND</text>
<text x="316.8" y="156.4">17</text>
<text x="316.8" y="161.1">18</text>
<text x="320.4" y="157">SDIO/SDA</text>
<text x="320.4" y="161.6">SDO</text>
<text x="347.3" y="157">STATUS</text>
<text x="355.6" y="156.4">6</text>
<text x="20.2" y="163.2">E</text>
<text x="316.8" y="165.7">21</text>
<text x="320.4" y="166.3">SP0</text>
<text x="410.4" y="162.1">E</text>
<text x="316.8" y="170.3">20</text>
<text x="320.4" y="170.9">SP1</text>
<text x="316.8" y="174.9">22</text>
<text x="320.4" y="175.5">EEPROM</text>
<text x="334.8" y="179.5" transform="rotate(-90 334.8 179.5)">RESET</text>
<text x="339.4" y="179.5" transform="rotate(-90 339.4 179.5)">PD</text>
<text x="334.2" y="183.1" transform="rotate(-90 334.2 183.1)">23</text>
<text x="338.8" y="183.1" transform="rotate(-90 338.8 183.1)">24</text>
<text x="410.4" y="185.2">D</text>
<text x="20.2" y="186.3">D</text>
<text x="42.1" y="197.4">2345</text>
<text x="44.4" y="192.2">1</text>
<text x="20.2" y="209.4">C</text>
<text x="410.4" y="208.3">C</text>
<text x="36.3" y="218.7" transform="rotate(90 36.3 218.7)">61</text>
<text x="41" y="218.7" transform="rotate(90 41 218.7)">60</text>
<text x="45.6" y="218.7" transform="rotate(90 45.6 218.7)">57</text>
<text x="50.2" y="218.7" transform="rotate(90 50.2 218.7)">54</text>
<text x="54.8" y="218.7" transform="rotate(90 54.8 218.7)">49</text>
<text x="59.4" y="218.7" transform="rotate(90 59.4 218.7)">46</text>
<text x="64.1" y="218.7" transform="rotate(90 64.1 218.7)">41</text>
<text x="68.7" y="218.7" transform="rotate(90 68.7 218.7)">40</text>
<text x="73.3" y="218.7" transform="rotate(90 73.3 218.7)">35</text>
<text x="77.9" y="218.7" transform="rotate(90 77.9 218.7)">32</text>
<text x="82.5" y="218.7" transform="rotate(90 82.5 218.7)">27</text>
<text x="87.1" y="218.7" transform="rotate(90 87.1 218.7)">12</text>
<text x="91.8" y="218.7" transform="rotate(90 91.8 218.7)">11</text>
<text x="96.4" y="219.6" transform="rotate(90 96.4 219.6)">1</text>
<text x="35.8" y="222.3" transform="rotate(90 35.8 222.3)">VS</text>
<text x="40.4" y="222.3" transform="rotate(90 40.4 222.3)">VS</text>
<text x="45" y="222.3" transform="rotate(90 45 222.3)">VS</text>
<text x="49.6" y="222.3" transform="rotate(90 49.6 222.3)">VS</text>
<text x="54.2" y="222.3" transform="rotate(90 54.2 222.3)">VS</text>
<text x="58.9" y="222.3" transform="rotate(90 58.9 222.3)">VS</text>
<text x="63.5" y="222.3" transform="rotate(90 63.5 222.3)">VS</text>
<text x="68.1" y="222.3" transform="rotate(90 68.1 222.3)">VS</text>
<text x="72.7" y="222.3" transform="rotate(90 72.7 222.3)">VS</text>
<text x="77.3" y="222.3" transform="rotate(90 77.3 222.3)">VS</text>
<text x="82" y="222.3" transform="rotate(90 82 222.3)">VS</text>
<text x="86.6" y="222.3" transform="rotate(90 86.6 222.3)">VS</text>
<text x="91.2" y="222.3" transform="rotate(90 91.2 222.3)">VS</text>
<text x="95.8" y="222.3" transform="rotate(90 95.8 222.3)">VS</text>
<text x="20.2" y="232.5">B</text>
<text x="410.4" y="231.3">B</text>
<text x="28.1" y="236.1">65</text>
<text x="31.7" y="236.7">GND</text>
<text x="96.4" y="236.7">VCP</text>
<text x="101.6" y="236.1">4</text>
<text x="91.2" y="246.3" transform="rotate(90 91.2 246.3)">GND</text>
<text x="91.8" y="251.7" transform="rotate(90 91.8 251.7)">59</text>
<text x="95.8" y="246.3" transform="rotate(90 95.8 246.3)">GND</text>
<text x="96.4" y="251.7" transform="rotate(90 96.4 251.7)">19</text>
<text x="20.2" y="255.6">A</text>
<text x="323.3" y="256.3">TITLE</text>
<text x="410.4" y="254.4">A</text>
<text x="323.3" y="259.8">FILE:</text>
<text x="323.3" y="263.2">PAGE</text>
<text x="342.9" y="263.2">OF</text>
<text x="364.8" y="259.8">REVISION:</text>
<text x="364.8" y="263.2">DRAWN BY:</text>
<text x="30.7" y="266">1</text>
<text x="53.8" y="266">2</text>
<text x="76.9" y="266">3</text>
<text x="100" y="266">4</text>
<text x="123.1" y="266">5</text>
<text x="146.1" y="266">6</text>
<text x="169.2" y="266">7</text>
<text x="192.3" y="266">8</text>
<text x="215.4" y="266">9</text>
<text x="238" y="266">10</text>
<text x="261.1" y="266">11</text>
<text x="284.2" y="266">12</text>
<text x="307.3" y="266">13</text>
<text x="330.4" y="266">14</text>
<text x="353.5" y="266">15</text>
<text x="376.6" y="266">16</text>
<text x="399.7" y="266">17</text>
</g>
</svg>
